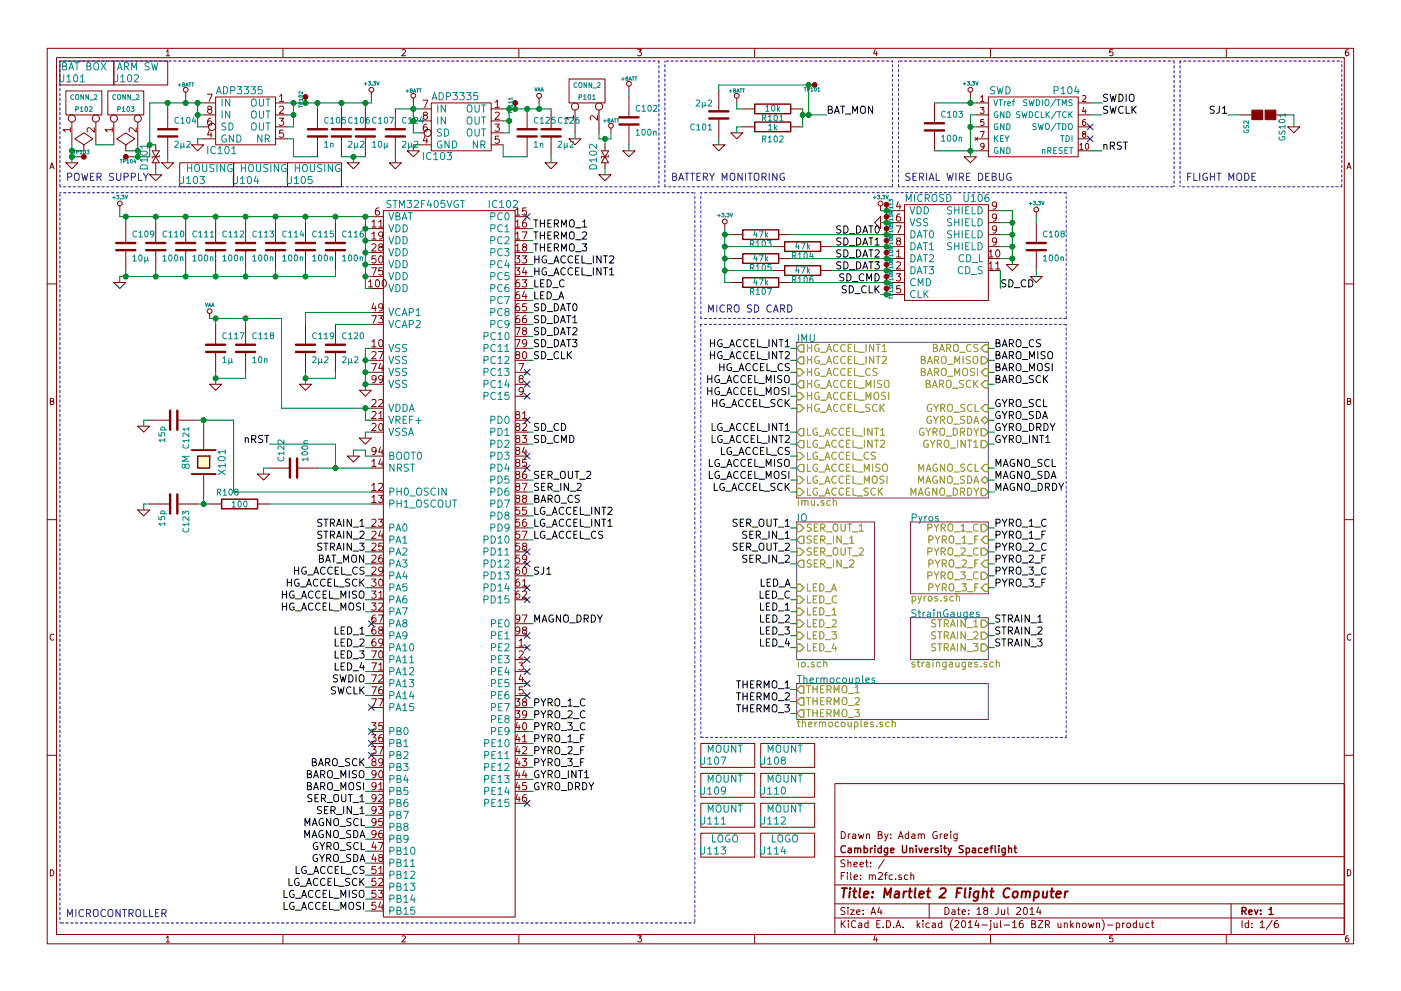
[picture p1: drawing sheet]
<svg xmlns="http://www.w3.org/2000/svg" width="297mm" height="210mm" viewBox="0 0 297 210" stroke-linecap="round" stroke-linejoin="round" font-family="sans-serif">
<g fill="none" stroke="#840000" stroke-width=".21">
<path d="M10 10.3h277v189.9h-277zM12 12.2h273v186.1h-273zM12.7 12.9h11.4v5.1h-11.4zM14 19.3h7.6v5.1h-7.6zM22.9 19.3h7.6v5.1h-7.6zM24.1 12.9h11.5v5.1h-11.5zM39.4 19.6v1M60 10.3v1.9M78.7 19.6v1M110 10.3v1.9M120.6 16.8h7.7v5h-7.7zM133.3 18.3v1"/>
<path d="M152.4 19.3v4.3M160 10.3v1.9M171.4 18h1.3M205.7 19.6v1M210 10.3v1.9M260 10.3v1.9M14 34.5h2.5l-1.3 1.3zM15.2 25.9v4.8M16.5 33.3h1.3M17.8 30.7l1.9-1.2-1.9-1.3-1.9 1.3 1.9 1.2v1.3M20.3 25.9v4.8M24.1 25.9v4.8"/>
<path d="M26.7 32h.1M26.7 30.7l1.9-1.2-1.9-1.3-1.9 1.3 1.9 1.2v1.3M26.7 33.3h1.2M29.2 25.9v4.8M31.7 37.1h2.6l-1.3 1.2zM32.3 32h1.5l-1.5 2.5h1.5zM33 30.7v1.3M33 34.5v1.3M33.8 33v.3h-1.5v.2M34.3 34.5h2.5l-1.2 1.3zM35.6 23.1v4.3M35.6 29v4.3"/>
<path d="M38.1 34.5h11.4v5.1h-11.4zM40.6 30.7h2.6l-1.3 1.3zM43.2 26.9h1M43.2 21.8h2.5M43.2 24.4h2.5M43.2 29.5h2.5M45.7 20.6h12.7v10.1h-12.7zM49.5 34.5h11.5v5.1h-11.5zM58.4 26.9h2.6M58.4 21.8h2.6M58.4 24.4h2.6M58.4 29.5h2.6"/>
<path d="M61 34.5h11.4v5.1h-11.4zM64.8 20.6v1.2M67.3 23.1v4.3M67.3 29v4.3M72.4 23.1v4.3M72.4 29v4.3M73.7 34.5h2.5l-1.3 1.3zM77.5 23.1v4.3M77.5 29v4.3M82.5 34.5h2.6l-1.3 1.3zM83.8 23.1v4.3M83.8 29v4.3"/>
<path d="M86.4 32h2.5l-1.3 1.3zM87.6 20.8v1M88.9 23.1h2.5M88.9 25.6h2.5M88.9 28.2h1M88.9 30.7h2.5M91.4 21.8h12.7v10.2h-12.7zM104.1 23.1h2.6M104.1 25.6h2.6M104.1 28.2h2.6M104.1 30.7h2.6M109.2 21.8v1.3"/>
<path d="M111.8 23.1v4.3M111.8 29v4.3M114.3 20.8v1M115.6 34.5h2.5l-1.3 1.3zM116.8 23.1v4.3M116.8 29v4.3M120.6 29.5h2.6l-1.3 1.2zM121.9 23.4v4.8M127 37.1h2.5l-1.2 1.2zM127 23.4v4.8M127.5 32h1.5l-1.5 2.5h1.5zM128.3 30.7v1.3"/>
<path d="M128.3 34.5v1.3M129 33v.3h-1.5v.2M129.5 27.2v1M132.1 32h2.5l-1.3 1.3zM133.3 20.6v4.3M133.3 26.4v4.3M151.1 30.7h2.6l-1.3 1.3zM152.4 25.1v4.4M154.9 28.2h2.6l-1.3 1.3zM156.2 20.8v1M157.5 26.9h2.5M157.5 23.1h2.5"/>
<path d="M167.6 26.9h2.6M167.6 23.1h2.6M198.1 21.8v4.4M198.1 27.7v4.3M204.5 33.3h2.5l-1.3 1.2zM206.7 29.2l.6 .6M207 26.9h2.5M207 21.8h2.5M207 24.4h2.5M207 29.5h2.5M207 32h2.5M207.3 29.2l-.6 .6"/>
<path d="M209.5 20.6h19.1v12.7h-19.1zM228.6 26.9h2.5M228.6 21.8h2.5M228.6 24.4h2.5M228.6 29.5h2.5M262.9 24.4h2.5M270.5 24.4h2.5M273 26.9h2.6l-1.3 1.3zM24.1 59.9h2.6l-1.3 1.3zM25.4 43.7v1M26.7 47.2v4.4M26.7 53.1v4.3"/>
<path d="M33 47.2v4.4M33 53.1v4.3M39.4 47.2v4.4M39.4 53.1v4.3M45.7 47.2v4.4M45.7 53.1v4.3M52.1 47.2v4.4M52.1 53.1v4.3M58.4 47.2v4.4M58.4 53.1v4.3M64.8 47.2v4.4M64.8 53.1v4.3"/>
<path d="M71.1 47.2v4.4M71.1 53.1v4.3M78.7 46h2.6M81.3 44.7h27.9v149.9h-27.9zM153.7 47.5v1M154.9 54.9h2.6M154.9 59.9h2.6M154.9 49.8h2.6M163.8 57.4h2.6M163.8 52.3h2.6M165.1 54.9h2.5M165.1 59.9h2.5"/>
<path d="M165.1 49.8h2.5M174 57.4h2.5M174 52.3h2.5M186.7 43.7v1M186.7 46v2.5l-1.3-1.3zM188 43.4v1.3M188 46v1.2M188 48.5v1.3M188 51v1.3M188 53.6v1.3M188 56.1v1.3M188 58.7v1.2"/>
<path d="M189.2 54.9h2.6M189.2 57.4h2.6M189.2 59.9h2.6M189.2 44.7h2.6M189.2 47.2h2.6M189.2 49.8h2.6M189.2 52.3h2.6M191.8 43.4h17.7v20.3h-17.7zM209.5 44.7h2.6M209.5 47.2h2.6M209.5 49.8h2.6M209.5 52.3h2.6"/>
<path d="M213.4 56.1h2.5l-1.3 1.3zM218.4 58.7h2.6l-1.3 1.2zM219.7 45v1M219.7 47.2v4.4M219.7 53.1v4.3M10 60.2h2M44.4 66.5v1.1M45.7 68.8v4.3M45.7 74.7v4.3M52.1 68.8v4.3M52.1 74.7v4.3M64.8 68.8v4.3"/>
<path d="M64.8 74.7v4.3M71.1 68.8v4.3M71.1 74.7v4.3M109.2 79h2.6M188 61.2v1.3M189.2 62.5h2.6M285 60.2h2M29.2 90.4h2.5l-1.2 1.3zM31.7 89.1h4.4M37.6 89.1h4.3M43.2 90.4v5.1M44.4 81.5h2.6l-1.3 1.3z"/>
<path d="M57.1 99.3h4.4M63 99.3h4.3M63.5 81.5h2.5l-1.2 1.3zM73.7 96.8h2.5l-1.3 1.2zM76.2 82.8h2.5l-1.2 1.3zM76.2 93h2.5l-1.2 1.2zM109.2 81.5h2.6M109.2 84.1h2.6M10 110.3h2M29.2 108.2h2.5l-1.2 1.3zM31.7 106.9h4.4M37.6 106.9h4.3"/>
<path d="M43.2 100.6v5.1M44.4 106.9h2.6M54.6 100.6h2.5l-1.2 1.2zM54.6 106.9h2.5M285 110.3h2M109.2 137.4h2.6M109.2 139.9h2.6M109.2 142.5h2.6M109.2 145h2.6M148.6 157.7h11.4v5.1h-11.4zM161.3 157.7h11.4v5.1h-11.4zM10 160.2h2"/>
<path d="M148.6 164.1h11.4v5.1h-11.4zM148.6 170.4h11.4v5.1h-11.4zM148.6 176.8h11.4v5.1h-11.4zM161.3 164.1h11.4v5.1h-11.4zM161.3 170.4h11.4v5.1h-11.4zM161.3 176.8h11.4v5.1h-11.4zM177 166.3h108v32h-108zM200.2 177.4l.7-.1v-.3l-.5-.1-.2 .2 .1 .7h.6M201.6 176.4v.2M201.6 176.9v1M202.9 176.9v1.4l-.3 .1h-.3M202.9 177l-.4-.1-.3 .3 .1 .6 .2 .1 .4-.1"/>
<path d="M285 160.2h2M60 198.3v1.9M110 198.3v1.9M160 198.3v1.9M177 194.8h108M177 191.8h108M177 187.8h108M177 181.8h108M186.4 192.5l-.3 1h.9M186.8 193v1M187.5 182.3l-1.3 2M192.5 185.7l-.5-.1-.3 .3 .1 .6 .2 .1 .5-.1"/>
<path d="M193.1 185.7l.2-.1 .4 .1 .1 .9M193.1 185.1v1.5M197 191.8v3M210 198.3v1.9M217.1 192.7l.2-.2a.8 .8 0 0 1 .5 .8 .8 .8 0 0 1-.5 .7l-.3-.5zM218.4 193l.4-.5v1.5M218.4 194h.9M220.2 192.5l-.4 1h1M220.5 193v1M230.8 195.8l.3 1 .2-.7 .3 .7 .3-1M232.5 196l.2-.2 .4 .1v.9M232.5 195.8v1"/>
<path d="M233.7 195.1a1.71 1.71 0 0 1 0 2.3M234.8 196.3h1.2M236.7 195.9l.4-.1 .3 .3-.1 .6h-.6M236.7 195.8v1.5M238 195.8v1M238.5 195.8l-.5 .3M239 196l.2-.2 .4 .2 .1 .5-.2 .2-.3 .1-.2-.1zM240.9 195.9l-.4-.1-.3 .3 .1 .6 .2 .1 .4-.1M240.9 195.3v1.5M241.7 195.8v.9l.4 .1 .2-.1M242.3 195.8v1M243.6 195.9l-.4-.1-.3 .3 .1 .6 .2 .1 .4-.1"/>
<path d="M244.1 195.8h.6M244.3 195.3v1.3l.4 .2M260 198.3v1.9M261 191.8v6.5M269.7 195.2l-1.2 2M270.9 195.3l-.4 .1a1.11 1.11 0 0 0-.2 1.3l.5 .1 .2-.1v-.5l-.2-.3-.5 .1-.1 .2"/>
<circle cx="39.4" cy="19" r=".51"/>
<circle cx="78.7" cy="19" r=".51"/>
<circle cx="133.4" cy="17.8" r=".51"/>
<circle cx="172.7" cy="18" r=".25"/>
<circle cx="172.7" cy="18" r=".13"/>
<circle cx="172.7" cy="18" r=".38"/>
<circle cx="172.7" cy="18" r=".51"/>
<circle cx="205.7" cy="19" r=".51"/>
<circle cx="15.2" cy="25.1" r=".76"/>
<circle cx="17.8" cy="33.3" r=".25"/>
<circle cx="17.8" cy="33.3" r=".13"/>
<circle cx="17.8" cy="33.3" r=".38"/>
<circle cx="17.8" cy="33.3" r=".51"/>
<circle cx="20.3" cy="25.1" r=".76"/>
<circle cx="24.1" cy="25.1" r=".76"/>
<circle cx="26.7" cy="33.3" r=".25"/>
<circle cx="26.7" cy="33.3" r=".13"/>
<circle cx="26.7" cy="33.3" r=".38"/>
<circle cx="26.7" cy="33.3" r=".51"/>
<circle cx="29.2" cy="25.1" r=".76"/>
<circle cx="45" cy="26.9" r=".76"/>
<circle cx="64.8" cy="20.6" r=".25"/>
<circle cx="64.8" cy="20.6" r=".13"/>
<circle cx="64.8" cy="20.6" r=".38"/>
<circle cx="64.8" cy="20.6" r=".51"/>
<circle cx="87.6" cy="20.3" r=".51"/>
<circle cx="90.7" cy="28.2" r=".76"/>
<circle cx="109.2" cy="21.8" r=".25"/>
<circle cx="109.2" cy="21.8" r=".13"/>
<circle cx="109.2" cy="21.8" r=".38"/>
<circle cx="109.2" cy="21.8" r=".51"/>
<circle cx="114.3" cy="20.3" r=".51"/>
<circle cx="121.9" cy="22.6" r=".76"/>
<circle cx="127" cy="22.6" r=".76"/>
<circle cx="129.5" cy="26.7" r=".51"/>
<circle cx="156.2" cy="20.3" r=".51"/>
<circle cx="25.4" cy="43.2" r=".51"/>
<circle cx="153.7" cy="47" r=".51"/>
<circle cx="186.7" cy="43.2" r=".51"/>
<circle cx="188" cy="58.7" r=".25"/>
<circle cx="188" cy="48.5" r=".25"/>
<circle cx="188" cy="51" r=".25"/>
<circle cx="188" cy="53.6" r=".25"/>
<circle cx="188" cy="46" r=".25"/>
<circle cx="188" cy="56.1" r=".25"/>
<circle cx="188" cy="43.4" r=".25"/>
<circle cx="188" cy="51" r=".13"/>
<circle cx="188" cy="48.5" r=".13"/>
<circle cx="188" cy="58.7" r=".13"/>
<circle cx="188" cy="43.4" r=".13"/>
<circle cx="188" cy="53.6" r=".13"/>
<circle cx="188" cy="56.1" r=".13"/>
<circle cx="188" cy="46" r=".13"/>
<circle cx="188" cy="43.4" r=".38"/>
<circle cx="188" cy="58.7" r=".38"/>
<circle cx="188" cy="51" r=".38"/>
<circle cx="188" cy="53.6" r=".38"/>
<circle cx="188" cy="46" r=".38"/>
<circle cx="188" cy="48.5" r=".38"/>
<circle cx="188" cy="56.1" r=".38"/>
<circle cx="188" cy="51" r=".51"/>
<circle cx="188" cy="58.7" r=".51"/>
<circle cx="188" cy="53.6" r=".51"/>
<circle cx="188" cy="56.1" r=".51"/>
<circle cx="188" cy="43.4" r=".51"/>
<circle cx="188" cy="48.5" r=".51"/>
<circle cx="188" cy="46" r=".51"/>
<circle cx="219.7" cy="44.4" r=".51"/>
<circle cx="44.5" cy="66" r=".51"/>
<circle cx="188" cy="61.2" r=".25"/>
<circle cx="188" cy="61.2" r=".13"/>
<circle cx="188" cy="61.2" r=".38"/>
<circle cx="188" cy="61.2" r=".51"/>
</g>
<g fill="none" stroke="#840000" stroke-width=".3">
<path d="M160 25.9h7.6v2h-7.6zM160 22.1h7.6v2h-7.6zM157.5 48.8h7.6v2h-7.6zM157.5 53.8h7.6v2.1h-7.6zM157.5 58.9h7.6v2.1h-7.6zM166.4 51.3h7.6v2h-7.6zM166.4 56.4h7.6v2h-7.6zM41.9 96.8h2.5v2.5h-2.5zM47 105.9h7.6v2h-7.6zM213.1 179.9v1.4l-.2 .1h-.4M213.8 179.4v1.5M215 179.9h.5"/>
<path d="M215.2 179.4v1.3l.3 .2M213.1 180l-.4-.1-.3 .3 .1 .6 .2 .1 .4-.1M213.8 180.1l.2-.2 .4 .1 .1 .9M269.1 194h.8"/>
</g>
<path d="M40.6 95.5h5.1M40.6 100.6h5.1M221.2 189.1l-.1 1.2 .5 .1 .3-.1M222 189.1l-.1 1.3M222.7 189.1h.8M223.1 188.4l-.2 1.8v.1l.4 .1M224 189.8l.9-.2v-.4h-.8l-.2 1 .3 .2 .5-.1M225.9 189.1l-.2 1.3M226.4 189.1l-.4 .1-.2 .3" fill="none" stroke="#840000" stroke-width=".41"/>
<g fill="none" stroke="#840000" stroke-width=".51">
<path d="M33.5 29h4.1M33.5 27.4h4.1M65.3 29h4M65.3 27.4h4M70.4 29h4M70.4 27.4h4M75.4 29h4.1M75.4 27.4h4.1M81.8 29h4.1M81.8 27.4h4.1M109.7 29h4.1M109.7 27.4h4.1"/>
<path d="M114.8 29h4.1M114.8 27.4h4.1M131.3 26.4h4.1M131.3 24.9h4.1M150.4 23.6h4M150.4 25.1h4M196.1 27.7h4.1M196.1 26.2h4.1M24.6 53.1h4.1M24.6 51.6h4.1M31 53.1h4.1M31 51.6h4.1"/>
<path d="M37.3 53.1h4.1M37.3 51.6h4.1M43.7 53.1h4.1M43.7 51.6h4.1M50 53.1h4.1M50 51.6h4.1M56.4 53.1h4.1M56.4 51.6h4.1M62.7 53.1h4.1M62.7 51.6h4.1M69.1 53.1h4.1M69.1 51.6h4.1"/>
<path d="M217.7 53.1h4M217.7 51.6h4M43.7 74.7h4.1M43.7 73.1h4.1M50 74.7h4.1M50 73.1h4.1M62.7 74.7h4.1M62.7 73.1h4.1M69.1 74.7h4.1M69.1 73.1h4.1M36.1 87.1v4.1M37.6 87.1v4.1"/>
<path d="M61.5 97.3v4M63 97.3v4M36.1 104.9v4.1M37.6 104.9v4.1"/>
</g>
<path d="M41.9 96.8h2.5v2.5h-2.5z" fill="#ffffc2" stroke="#ffffc2" stroke-width=".25"/>
<path d="M168.9 72.6h40.6v33.1h-40.6zM168.9 110.7h16.5v29.2h-16.5zM193 110.7h16.5v15.3h-16.5zM193 131.1h16.5v8.8h-16.5zM168.9 145h40.6v7.6h-40.6z" fill="none" stroke="#840084" stroke-width=".21"/>
<path d="M207.6 129.9h-.4l-.2 .2 .1 .2 .5 .1v.4h-.6M183.6 144.3l.7-.1-.1-.3-.4-.1-.2 .3v.7h.6M185.4 143.9l-.3-.1-.2 .3v.2l.5 .1v.4h-.5M87.1 183.8h.9" fill="none" stroke="#008484" stroke-width=".21"/>
<path d="M176.7 106.3h.1a.36 .36 0 0 1 .5 .1v.8M202.8 126.7v-.1a.36 .36 0 0 1 .6 .1v.8M202.8 126v1.5M211.2 140v1.5M174.7 140.6a.36 .36 0 0 1 .6 .1v.8M188.5 153.3l-.4-.1-.3 .3 .1 .6h.6M189.2 153.3a.36 .36 0 0 1 .6 .1v.8M189.2 152.7v1.5M210.6 140.6l-.4-.1-.3 .3 .1 .6h.6M211.2 140.6h.1a.36 .36 0 0 1 .6 .1v.8" fill="none" stroke="#848400" stroke-width=".21"/>
<g fill="none" stroke="#848400" stroke-width=".25">
<path d="M168.9 78.2h.8l.7 .8-.7 .8h-.8zM169.7 73.1h.7v1.6h-.7l-.8-.8zM169.7 75.7h.7v1.5h-.7l-.8-.8zM208 75.7h.8l.7 .7-.7 .8h-.8zM208.8 78.2h.7v1.6h-.7l-.8-.8zM208.8 73.1h.7v1.6h-.7l-.8-.8zM168.9 83.3h.8l.7 .8-.7 .7h-.8zM168.9 85.8h.8l.7 .8-.7 .8h-.8zM168.9 96h.8l.7 .8-.7 .7h-.8zM169.7 80.8h.7v1.5h-.7l-.8-.8zM169.7 90.9h.7v1.6h-.7l-.8-.8zM169.7 93.5h.7v1.5h-.7l-.8-.8z"/>
<path d="M169.7 98.5h.7v1.6h-.7l-.8-.8zM208 86.6l.8-.8h.7v1.6h-.7zM208 89.1l.8-.7 .7 .7-.7 .8zM208 90.9h.8l.7 .8-.7 .8h-.8zM208 93.5h.8l.7 .7-.7 .8h-.8zM208.8 80.8h.7v1.5h-.7l-.8-.8zM208.8 98.5h.7v1.6h-.7l-.8-.8zM168.9 101.1h.8l.7 .7-.7 .8h-.8zM168.9 103.6h.8l.7 .8-.7 .8h-.8zM168.9 111.2h.8l.7 .8-.7 .8h-.8zM168.9 116.3h.8l.7 .8-.7 .8h-.8zM169.7 113.8h.7v1.5h-.7l-.8-.8z"/>
<path d="M169.7 118.9h.7v1.5h-.7l-.8-.8zM208 101.8l.8-.7 .7 .7-.7 .8zM208 103.6h.8l.7 .8-.7 .8h-.8zM208 111.2h.8l.7 .8-.7 .8h-.8zM208 116.3h.8l.7 .8-.7 .8h-.8zM208.8 113.8h.7v1.5h-.7l-.8-.8zM208.8 118.9h.7v1.5h-.7l-.8-.8zM168.9 123.9h.8l.7 .8-.7 .8h-.8zM168.9 126.5h.8l.7 .7-.7 .8h-.8zM168.9 129h.8l.7 .8-.7 .8h-.8zM168.9 131.6h.8l.7 .7-.7 .8h-.8zM168.9 134.1h.8l.7 .8-.7 .7h-.8z"/>
<path d="M168.9 136.6h.8l.7 .8-.7 .8h-.8zM208 131.6h.8l.7 .7-.7 .8h-.8zM208 134.1h.8l.7 .8-.7 .7h-.8zM208 136.6h.8l.7 .8-.7 .8h-.8zM208 121.4h.8l.7 .8-.7 .7h-.8zM208.8 123.9h.7v1.6h-.7l-.8-.8zM168.9 146.3l.8-.8h.7v1.6h-.7zM169.7 148.1h.7v1.5h-.7l-.8-.8zM169.7 150.6h.7v1.5h-.7l-.8-.7z"/>
</g>
<path d="M214.3 36.8a.71 .71 0 0 0-.9 .7 .71 .71 0 0 0 .9 .7l.1-.6h-.3M167 64.7a.77 .77 0 0 1 .9 .8 .77 .77 0 0 1-.9 .7z" fill="none" stroke="#0000c2" stroke-width=".21"/>
<g fill="none" stroke="#000084" stroke-width=".21">
<path d="M230.5 28.8l1.2 1.3M230.5 26.3l1.2 1.2M231.7 28.8l-1.2 1.3M231.7 26.3l-1.2 1.2M111.2 45.4l1.2 1.2M112.4 45.4l-1.2 1.2M111.2 78.4l1.2 1.2M112.4 78.4l-1.2 1.2M111.2 88.5l1.2 1.3M111.2 96.2l1.2 1.2M111.2 98.7l1.2 1.2M111.2 80.9l1.2 1.2"/>
<path d="M111.2 83.5l1.2 1.2M112.4 88.5l-1.2 1.3M112.4 96.2l-1.2 1.2M112.4 98.7l-1.2 1.2M112.4 80.9l-1.2 1.2M112.4 83.5l-1.2 1.2M111.2 116.5l1.2 1.2M111.2 119l1.2 1.2M112.4 116.5l-1.2 1.2M112.4 119l-1.2 1.2M78.1 131.7l1.2 1.2M79.3 131.7l-1.2 1.2"/>
<path d="M111.2 136.8l1.2 1.2M111.2 139.3l1.2 1.3M111.2 134.3l1.2 1.2M111.2 126.6l1.2 1.3M111.2 124.1l1.2 1.2M112.4 126.6l-1.2 1.3M112.4 136.8l-1.2 1.2M112.4 139.3l-1.2 1.3M112.4 134.3l-1.2 1.2M112.4 124.1l-1.2 1.2M78.1 154.6l1.2 1.2M78.1 157.1l1.2 1.2"/>
<path d="M78.1 159.7l1.2 1.2M78.1 149.5l1.2 1.2M79.3 149.5l-1.2 1.2M79.3 154.6l-1.2 1.2M79.3 157.1l-1.2 1.2M79.3 159.7l-1.2 1.2M111.2 141.9l1.2 1.2M111.2 144.4l1.2 1.2M111.2 147l1.2 1.2M112.4 141.9l-1.2 1.2M112.4 144.4l-1.2 1.2M112.4 147l-1.2 1.2"/>
<path d="M111.2 169.8l1.2 1.2M112.4 169.8l-1.2 1.2"/>
</g>
<g fill="#840000" stroke="#840000" stroke-width=".21">
<path d="M265.4 23.4h2.3v2h-2.3z"/>
<path d="M268.2 23.4h2.3v2h-2.3z"/>
</g>
<g fill="none" stroke="#008400" stroke-width=".21">
<path d="M133.3 19.3v1.3M152.4 19.3v-1.3h19v6.4M15.2 30.7v3.8M15.2 33.3h1.3M15.2 32h2.6M20.3 30.7h3.8M26.7 32h2.5M31.7 30.7h1.3M33 35.8v1.3M35.6 21.8v1.3M35.6 33.3v1.2M39.4 20.6v1.2"/>
<path d="M41.9 24.4h1.3M41.9 21.8v5.1h1.3M43.2 21.8h-11.5v11.5h-3.8M43.2 29.5h-1.3v1.2M61 24.4h1.2M61 29.5h1.2v3.8h5.1M62.2 21.8v5.1h-1.2M67.3 21.8v1.3M72.4 33.3h5.1M72.4 21.8v1.3M74.9 33.3v1.2M77.5 21.8v1.3"/>
<path d="M78.7 20.6v1.2h-17.7M83.8 23.1h5.1M83.8 33.3v1.2M87.6 21.8v6.4h1.3M106.7 23.1h10.1M106.7 30.7v2.6h5.1M106.7 25.6h1.2M107.9 23.1v5.1h-1.2M114.3 21.8v1.3M116.8 33.3v1.2M121.9 28.2v1.3M127 28.2v1.3h2.5v-1.3"/>
<path d="M128.3 29.5v1.2M128.3 35.8v1.3M133.3 30.7v1.3M152.4 29.5v1.2M156.2 21.8v1.3h1.3M157.5 26.9h-1.3v1.3M170.2 24.4h5.1M170.2 23.1v3.8M198.1 32h8.9M198.1 21.8h8.9M205.7 26.9h1.3M205.7 20.6v1.2"/>
<path d="M207 24.4h-1.3v8.9M231.1 24.4h2.6M231.1 32h2.6M231.1 21.8h2.6M260.3 24.4h2.6M273 24.4h1.3v2.5M25.4 44.7v1.3h53.3M26.7 46v1.2M26.7 57.4v1.3M33 46v1.2M33 57.4v1.3M39.4 46v1.2"/>
<path d="M39.4 57.4v1.3M45.7 46v1.2M45.7 57.4v1.3M52.1 46v1.2M52.1 57.4v1.3M58.4 46v1.2M58.4 57.4v1.3M64.8 46v1.2M64.8 57.4v1.3M71.1 57.4v1.3h-45.7v1.2M71.1 46v1.2M77.5 56.1h1.2"/>
<path d="M77.5 46v15.2h1.2M77.5 53.6h1.2M77.5 51h1.2M77.5 48.5h1.2M77.5 58.7h1.2M153.7 48.5v11.4h1.2M153.7 57.4h10.1M153.7 54.9h1.2M153.7 52.3h10.1M153.7 49.8h1.2M167.6 59.9h21.6M167.6 54.9h21.6"/>
<path d="M167.6 49.8h21.6M176.5 57.4h12.7M176.5 52.3h12.7M186.7 44.7h2.5M186.7 47.2h2.5M212.1 54.9h2.5M212.1 52.3h2.5M212.1 49.8h2.5M212.1 44.7h2.5v11.4M212.1 47.2h2.5M212.1 57.4v3.8M219.7 46v1.2"/>
<path d="M219.7 57.4v1.3M44.4 67.6h15.3v19h19M45.7 67.6v1.2M45.7 79v2.5M52.1 67.6v1.2M52.1 79v1.3h-6.4M64.8 79v2.5M71.1 68.8h7.6M71.1 79v1.3h-6.3M77.5 79h1.2M77.5 76.4h1.2M78.7 73.9h-1.2v8.9"/>
<path d="M78.7 66.3h-13.9v2.5M167.6 79h1.3M167.6 73.9h1.3M167.6 76.4h1.3M186.7 62.5h2.5M209.5 79h1.3M209.5 73.9h1.3M209.5 76.4h1.3M31.7 89.1h-1.2v1.3M41.9 89.1h7.6v15.3h29.2M43.2 89.1v1.3M57.1 99.3h-1.2v1.3"/>
<path d="M57.1 94.2h14v5.1M67.3 99.3h11.4M74.9 96.8v-1.3h2.6v1.3h1.2M77.5 86.6v2.5h1.2M77.5 81.5h1.2M78.7 91.7h-1.2v1.3M167.6 99.3h1.3M167.6 81.5h1.3M167.6 91.7h1.3M167.6 96.8h1.3M167.6 94.2h1.3M167.6 84.1h1.3"/>
<path d="M167.6 86.6h1.3M209.5 99.3h1.3M209.5 89.1h1.3M209.5 81.5h1.3M209.5 91.7h1.3M209.5 94.2h1.3M209.5 86.6h1.3M31.7 106.9h-1.2v1.3M41.9 106.9h2.5M43.2 105.7v1.2M57.1 106.9h21.6M77.5 112h1.2"/>
<path d="M77.5 114.5h1.2M77.5 117.1h1.2M77.5 119.6h1.2M167.6 101.8h1.3M167.6 104.4h1.3M167.6 112h1.3M167.6 114.5h1.3M167.6 117.1h1.3M167.6 119.6h1.3M209.5 101.8h1.3M209.5 104.4h1.3M209.5 112h1.3"/>
<path d="M209.5 114.5h1.3M209.5 117.1h1.3M209.5 119.6h1.3M77.5 124.7h1.2M77.5 127.2h1.2M77.5 129.8h1.2M77.5 134.9h1.2M77.5 122.2h1.2M77.5 137.4h1.2M77.5 139.9h1.2M167.6 124.7h1.3M167.6 127.2h1.3"/>
<path d="M167.6 129.8h1.3M167.6 132.3h1.3M167.6 134.9h1.3M167.6 137.4h1.3M209.5 124.7h1.3M209.5 132.3h1.3M209.5 134.9h1.3M209.5 122.2h1.3M209.5 137.4h1.3M77.5 147.6h1.2M167.6 146.3h1.3M167.6 148.8h1.3"/>
<path d="M167.6 151.4h1.3M77.5 162.8h1.2M77.5 165.3h1.2M77.5 167.9h1.2M77.5 170.4h1.2M77.5 173h1.2M77.5 175.5h1.2M77.5 178h1.2M77.5 180.6h1.2M77.5 183.1h1.2M77.5 188.2h1.2M77.5 190.7h1.2"/>
<path d="M77.5 193.3h1.2M77.5 185.7h1.2"/>
</g>
<g fill="#008400" stroke="#008400" stroke-width=".25">
<circle cx="171.5" cy="24.4" r=".51"/>
<circle cx="170.2" cy="24.4" r=".51"/>
<circle cx="15.2" cy="33.3" r=".51"/>
<circle cx="15.2" cy="32" r=".51"/>
<circle cx="29.2" cy="32" r=".51"/>
<circle cx="29.2" cy="33.3" r=".51"/>
<circle cx="77.5" cy="46" r=".51"/>
<circle cx="77.5" cy="53.6" r=".51"/>
<circle cx="77.5" cy="51" r=".51"/>
<circle cx="77.5" cy="48.5" r=".51"/>
<circle cx="52.1" cy="46" r=".51"/>
<circle cx="45.7" cy="46" r=".51"/>
<circle cx="39.4" cy="46" r=".51"/>
<circle cx="33" cy="46" r=".51"/>
<circle cx="26.7" cy="46" r=".51"/>
<circle cx="45.7" cy="58.7" r=".51"/>
<circle cx="39.4" cy="58.7" r=".51"/>
<circle cx="33" cy="58.7" r=".51"/>
<circle cx="26.7" cy="58.7" r=".51"/>
<circle cx="77.5" cy="81.5" r=".51"/>
<circle cx="64.8" cy="80.3" r=".51"/>
<circle cx="45.7" cy="80.3" r=".51"/>
<circle cx="52.1" cy="67.6" r=".51"/>
<circle cx="71.1" cy="99.3" r=".51"/>
<circle cx="205.7" cy="21.8" r=".51"/>
<circle cx="205.7" cy="26.9" r=".51"/>
<circle cx="205.7" cy="32" r=".51"/>
<circle cx="43.2" cy="89.1" r=".51"/>
<circle cx="43.2" cy="106.9" r=".51"/>
<circle cx="171.5" cy="18" r=".51"/>
<circle cx="188" cy="62.5" r=".51"/>
<circle cx="188" cy="59.9" r=".51"/>
<circle cx="188" cy="57.4" r=".51"/>
<circle cx="188" cy="54.9" r=".51"/>
<circle cx="188" cy="52.3" r=".51"/>
<circle cx="188" cy="49.8" r=".51"/>
<circle cx="77.5" cy="79" r=".51"/>
<circle cx="77.5" cy="76.4" r=".51"/>
<circle cx="77.5" cy="56.1" r=".51"/>
<circle cx="77.5" cy="58.7" r=".51"/>
<circle cx="58.4" cy="46" r=".51"/>
<circle cx="64.8" cy="46" r=".51"/>
<circle cx="71.1" cy="46" r=".51"/>
<circle cx="52.1" cy="58.7" r=".51"/>
<circle cx="58.4" cy="58.7" r=".51"/>
<circle cx="64.8" cy="58.7" r=".51"/>
<circle cx="39.4" cy="21.8" r=".51"/>
<circle cx="35.6" cy="21.8" r=".51"/>
<circle cx="41.9" cy="21.8" r=".51"/>
<circle cx="41.9" cy="24.4" r=".51"/>
<circle cx="62.2" cy="21.8" r=".51"/>
<circle cx="62.2" cy="24.4" r=".51"/>
<circle cx="64.8" cy="21.8" r=".51"/>
<circle cx="67.3" cy="21.8" r=".51"/>
<circle cx="45.7" cy="67.6" r=".51"/>
<circle cx="153.7" cy="49.8" r=".51"/>
<circle cx="153.7" cy="52.3" r=".51"/>
<circle cx="153.7" cy="54.9" r=".51"/>
<circle cx="153.7" cy="57.4" r=".51"/>
<circle cx="128.3" cy="29.5" r=".51"/>
<circle cx="31.8" cy="30.7" r=".51"/>
<circle cx="74.9" cy="33.3" r=".51"/>
<circle cx="72.4" cy="21.8" r=".51"/>
<circle cx="77.5" cy="21.8" r=".51"/>
<circle cx="214.6" cy="47.2" r=".51"/>
<circle cx="214.6" cy="49.8" r=".51"/>
<circle cx="214.6" cy="52.3" r=".51"/>
<circle cx="214.6" cy="54.9" r=".51"/>
<circle cx="87.6" cy="23.1" r=".51"/>
<circle cx="108" cy="23.1" r=".51"/>
<circle cx="108" cy="25.6" r=".51"/>
<circle cx="109.2" cy="23.1" r=".51"/>
<circle cx="111.8" cy="23.1" r=".51"/>
<circle cx="114.3" cy="23.1" r=".51"/>
<circle cx="77.5" cy="86.6" r=".51"/>
<circle cx="188" cy="47.2" r=".51"/>
<circle cx="188" cy="44.7" r=".51"/>
</g>
<g fill="none" stroke="#0000c2" stroke-width=".21" stroke-dasharray=".5" stroke-dashoffset=".3">
<path d="M12.7 12.9h127M12.7 12.9v26.7M141 12.9v26.7M189.2 12.9v26.7M189.2 12.9h-48.2M190.5 12.9v26.7M248.9 12.9h-58.4M250.2 12.9h34.3M284.5 12.9v26.7M12.7 39.6h127M139.7 39.6v-26.7M141 39.6h48.2"/>
<path d="M190.5 39.6h58.4M248.9 39.6v-26.7M250.2 39.6v-26.7M284.5 39.6h-34.3M12.7 40.9h134.6M147.3 40.9v154.9M148.6 40.9v26.7M148.6 40.9h77.5M226.1 40.9v26.7M148.6 67.6h77.5M148.6 68.8h77.5M226.1 68.8v87.7"/>
<path d="M148.6 156.5v-87.7M226.1 156.5h-77.5M12.7 195.8v-154.9M147.3 195.8h-134.6"/>
</g>
<text font-size="2.8" fill="#840000" x="178" y="190.5">Title: Martlet 2 Flight Computer</text>
<g font-size="2.1" fill="#008484">
<text x="12.7" y="17.4">U101</text>
<text x="13" y="14.9">BAT BOX</text>
<text x="24.1" y="17.4">U102</text>
<text x="24.8" y="14.9">ARM SW</text>
<text x="46.2" y="20">ADP3335</text>
<text x="46.7" y="22.6">IN</text>
<text x="52.9" y="22.6">OUT</text>
<text x="91.9" y="21.3">ADP3335</text>
<text x="92.5" y="23.9">IN</text>
<text x="98.7" y="23.9">OUT</text>
<text x="209.6" y="20">SWD</text>
<text x="223.6" y="20">P104</text>
<text x="46.7" y="27.7">SD</text>
<text x="46.7" y="25.1">IN</text>
<text x="52.9" y="25.1">OUT</text>
<text x="52.9" y="27.7">OUT</text>
<text x="89.6" y="25.4">8</text>
<text x="92.5" y="29">SD</text>
<text x="92.5" y="26.4">IN</text>
<text x="98.7" y="26.4">OUT</text>
<text x="98.7" y="29">OUT</text>
<text x="44.2" y="32.7">IC101</text>
<text x="46.7" y="30.2">GND</text>
<text x="54.3" y="30.2">NR</text>
<text x="89.9" y="34">IC103</text>
<text x="92.5" y="31.5">GND</text>
<text x="100.1" y="31.5">NR</text>
<text x="126.6" y="35.8" transform="rotate(-90 126.6 35.8)">D102</text>
<text x="38.1" y="39">U103</text>
<text x="39.5" y="36.5">HOUSING</text>
<text x="49.5" y="39">U104</text>
<text x="50.9" y="36.5">HOUSING</text>
<text x="61" y="39">U105</text>
<text x="62.4" y="36.5">HOUSING</text>
<text x="82.1" y="44.1">STM32F405VGT</text>
<text x="82.3" y="46.7">VBAT</text>
<text x="103.9" y="44.1">IC102</text>
<text x="104.1" y="46.7">PC0</text>
<text x="189.9" y="44.4">4</text>
<text x="189.9" y="47">6</text>
<text x="191.8" y="42.8">MICROSD</text>
<text x="192.8" y="45.5">VDD</text>
<text x="200.8" y="45.5">SHIELD</text>
<text x="204.5" y="42.8">U106</text>
<text x="82.3" y="49.3">VDD</text>
<text x="82.3" y="51.8">VDD</text>
<text x="104.1" y="49.3">PC1</text>
<text x="104.1" y="51.8">PC2</text>
<text x="189.9" y="49.5">7</text>
<text x="189.9" y="52.1">8</text>
<text x="192.8" y="48">VSS</text>
<text x="192.8" y="50.5">DAT0</text>
<text x="192.8" y="53.1">DAT1</text>
<text x="200.8" y="48">SHIELD</text>
<text x="200.8" y="53.1">SHIELD</text>
<text x="200.8" y="50.5">SHIELD</text>
<text x="82.3" y="56.9">VDD</text>
<text x="82.3" y="59.4">VDD</text>
<text x="82.3" y="54.4">VDD</text>
<text x="104.1" y="56.9">PC4</text>
<text x="104.1" y="59.4">PC5</text>
<text x="104.1" y="54.4">PC3</text>
<text x="189.9" y="57.1">2</text>
<text x="189.9" y="59.7">3</text>
<text x="192.8" y="55.6">DAT2</text>
<text x="192.8" y="58.2">DAT3</text>
<text x="202.9" y="58.2">CD_S</text>
<text x="203" y="55.6">CD_L</text>
<text x="82.3" y="62">VDD</text>
<text x="104.1" y="62">PC6</text>
<text x="104.1" y="64.5">PC7</text>
<text x="189.9" y="62.2">5</text>
<text x="192.8" y="60.7">CMD</text>
<text x="192.8" y="63.2">CLK</text>
<text x="82.3" y="69.6">VCAP2</text>
<text x="82.3" y="67.1">VCAP1</text>
<text x="104.1" y="67.1">PC8</text>
<text x="104.1" y="69.6">PC9</text>
<text x="82.3" y="74.7">VSS</text>
<text x="82.3" y="77.2">VSS</text>
<text x="102.9" y="77.2">PC12</text>
<text x="102.9" y="72.1">PC10</text>
<text x="102.9" y="74.7">PC11</text>
<text x="168.9" y="72.5">IMU</text>
<text x="82.3" y="79.8">VSS</text>
<text x="82.3" y="82.3">VSS</text>
<text x="102.9" y="79.8">PC13</text>
<text x="102.9" y="82.3">PC14</text>
<text x="82.3" y="89.9">VREF+</text>
<text x="82.3" y="87.4">VDDA</text>
<text x="102.9" y="84.8">PC15</text>
<text x="104.1" y="89.9">PD0</text>
<text x="82.3" y="92.5">VSSA</text>
<text x="104.1" y="92.5">PD1</text>
<text x="104.1" y="95">PD2</text>
<text x="40.2" y="99.5" transform="rotate(-90 40.2 99.5)">8M</text>
<text x="47.8" y="100.5" transform="rotate(-90 47.8 100.5)">X101</text>
<text x="82.3" y="100.1">NRST</text>
<text x="82.3" y="97.5">BOOT0</text>
<text x="104.1" y="97.5">PD3</text>
<text x="104.1" y="100.1">PD4</text>
<text x="82.3" y="105.2">PH0_OSCIN</text>
<text x="82.3" y="107.7">PH1_OSCOUT</text>
<text x="104.1" y="102.6">PD5</text>
<text x="104.1" y="105.2">PD6</text>
<text x="104.1" y="107.7">PD7</text>
<text x="82.3" y="112.8">PA0</text>
<text x="104.1" y="110.2">PD8</text>
<text x="104.1" y="112.8">PD9</text>
<text x="168.9" y="110.6">IO</text>
<text x="193" y="110.6">Pyros</text>
<text x="82.3" y="115.3">PA1</text>
<text x="82.3" y="117.9">PA2</text>
<text x="102.9" y="115.3">PD10</text>
<text x="102.9" y="117.9">PD11</text>
<text x="82.3" y="125.5">PA5</text>
<text x="82.3" y="120.4">PA3</text>
<text x="82.3" y="122.9">PA4</text>
<text x="102.9" y="122.9">PD13</text>
<text x="102.9" y="125.5">PD14</text>
<text x="102.9" y="120.4">PD12</text>
<text x="82.3" y="128">PA6</text>
<text x="82.3" y="130.6">PA7</text>
<text x="102.9" y="128">PD15</text>
<text x="193" y="131">StrainGauges</text>
<text x="82.3" y="133.1">PA8</text>
<text x="82.3" y="135.6">PA9</text>
<text x="104.2" y="133.1">PE0</text>
<text x="104.2" y="135.6">PE1</text>
<text x="82.3" y="140.7">PA11</text>
<text x="82.3" y="143.3">PA12</text>
<text x="82.3" y="138.2">PA10</text>
<text x="104.2" y="138.2">PE2</text>
<text x="104.2" y="140.7">PE3</text>
<text x="104.2" y="143.3">PE4</text>
<text x="82.3" y="145.8">PA13</text>
<text x="82.3" y="148.3">PA14</text>
<text x="104.2" y="145.8">PE5</text>
<text x="104.2" y="148.3">PE6</text>
<text x="168.9" y="144.9">Thermocouples</text>
<text x="82.3" y="156">PB0</text>
<text x="82.3" y="150.9">PA15</text>
<text x="104.2" y="156">PE9</text>
<text x="104.2" y="150.9">PE7</text>
<text x="104.2" y="153.4">PE8</text>
<text x="82.3" y="158.5">PB1</text>
<text x="82.3" y="161">PB2</text>
<text x="103" y="158.5">PE10</text>
<text x="103" y="161">PE11</text>
<text x="149.8" y="159.7">MOUNT</text>
<text x="162.5" y="159.7">MOUNT</text>
<text x="82.3" y="166.1">PB4</text>
<text x="82.3" y="163.6">PB3</text>
<text x="103" y="163.6">PE12</text>
<text x="103" y="166.1">PE13</text>
<text x="148.6" y="162.2">U107</text>
<text x="149.8" y="166">MOUNT</text>
<text x="161.3" y="162.2">U108</text>
<text x="162.5" y="166">MOUNT</text>
<text x="82.3" y="168.7">PB5</text>
<text x="82.3" y="171.2">PB6</text>
<text x="82.3" y="173.7">PB7</text>
<text x="103" y="168.7">PE14</text>
<text x="103" y="171.2">PE15</text>
<text x="148.6" y="168.6">U109</text>
<text x="149.8" y="172.4">MOUNT</text>
<text x="161.3" y="168.6">U110</text>
<text x="162.5" y="172.4">MOUNT</text>
<text x="82.3" y="176.3">PB8</text>
<text x="82.3" y="178.8">PB9</text>
<text x="148.6" y="174.9">U111</text>
<text x="150.5" y="178.7">LOGO</text>
<text x="161.3" y="174.9">U112</text>
<text x="163.2" y="178.7">LOGO</text>
<text x="82.3" y="181.4">PB10</text>
<text x="82.3" y="183.9">PB11</text>
<text x="148.6" y="181.3">U113</text>
<text x="161.3" y="181.3">U114</text>
<text x="82.3" y="186.4">PB12</text>
<text x="82.3" y="189">PB13</text>
<text x="82.3" y="191.5">PB14</text>
<text x="82.3" y="194.1">PB15</text>
</g>
<g font-size="2.1" fill="#840000">
<text x="43.9" y="21.6">7</text>
<text x="59.1" y="21.6">1</text>
<text x="89.6" y="22.9">7</text>
<text x="104.8" y="22.9">1</text>
<text x="15" y="28.1" transform="rotate(-90 15 28.1)">1</text>
<text x="20.1" y="28.1" transform="rotate(-90 20.1 28.1)">2</text>
<text x="23.9" y="28.1" transform="rotate(-90 23.9 28.1)">1</text>
<text x="29" y="28.1" transform="rotate(-90 29 28.1)">2</text>
<text x="43.9" y="29.2">4</text>
<text x="43.9" y="26.7">6</text>
<text x="43.9" y="24.1">8</text>
<text x="59.1" y="24.1">2</text>
<text x="59.1" y="26.7">3</text>
<text x="59.1" y="29.2">5</text>
<text x="89.6" y="27.9">6</text>
<text x="104.8" y="25.4">2</text>
<text x="104.8" y="27.9">3</text>
<text x="121.7" y="25.6" transform="rotate(-90 121.7 25.6)">1</text>
<text x="126.7" y="25.6" transform="rotate(-90 126.7 25.6)">2</text>
<text x="89.6" y="30.5">4</text>
<text x="104.8" y="30.5">5</text>
<text x="79.4" y="45.7">6</text>
<text x="109.3" y="45.7">15</text>
<text x="210.2" y="47">9</text>
<text x="210.2" y="44.4">9</text>
<text x="78.8" y="48.3">11</text>
<text x="78.8" y="53.3">28</text>
<text x="78.8" y="50.8">19</text>
<text x="210.2" y="52.1">9</text>
<text x="210.2" y="49.5">9</text>
<text x="78.8" y="55.9">50</text>
<text x="78.8" y="58.4">75</text>
<text x="109.3" y="55.9">33 HG_ACCEL_INT2</text>
<text x="189.9" y="54.6">1</text>
<text x="209.7" y="54.6">10</text>
<text x="209.7" y="57.1">11</text>
<text x="78.3" y="61">100</text>
<text x="78.8" y="68.6">73</text>
<text x="78.8" y="66">49</text>
<text x="109.3" y="66">65 SD_DAT0</text>
<text x="78.8" y="73.7">10</text>
<text x="78.8" y="76.2">27</text>
<text x="109.3" y="73.7">79 SD_DAT3</text>
<text x="78.8" y="78.7">74</text>
<text x="78.8" y="81.3">99</text>
<text x="109.9" y="78.7">7</text>
<text x="109.9" y="81.3">8</text>
<text x="109.9" y="83.8">9</text>
<text x="78.8" y="88.9">21</text>
<text x="78.8" y="86.4">22</text>
<text x="109.3" y="88.9">81</text>
<text x="78.8" y="91.4">20</text>
<text x="78.8" y="99.1">14</text>
<text x="78.8" y="96.5">94</text>
<text x="109.3" y="96.5">84</text>
<text x="109.3" y="99.1">85</text>
<text x="109.3" y="101.6">86 SER_OUT_2</text>
<text x="78.8" y="104.1">12</text>
<text x="78.8" y="106.7">13</text>
<text x="78.8" y="111.8">23</text>
<text x="109.3" y="109.2">55 LG_ACCEL_INT2</text>
<text x="78.8" y="114.3">24</text>
<text x="78.8" y="116.8">25</text>
<text x="78.8" y="119.4">26</text>
<text x="109.3" y="116.8">58</text>
<text x="109.3" y="119.4">59</text>
<text x="78.8" y="124.5">30</text>
<text x="78.8" y="121.9">29</text>
<text x="109.3" y="124.5">61</text>
<text x="78.8" y="127">31</text>
<text x="78.8" y="129.5">32</text>
<text x="109.3" y="127">62</text>
<text x="78.8" y="132.1">67</text>
<text x="78.8" y="134.6">68</text>
<text x="78.8" y="137.2">69</text>
<text x="109.3" y="134.6">98</text>
<text x="109.9" y="137.2">1</text>
<text x="78.8" y="139.7">70</text>
<text x="78.8" y="142.2">71</text>
<text x="109.9" y="139.7">2</text>
<text x="109.9" y="142.2">3</text>
<text x="78.8" y="147.3">76</text>
<text x="78.8" y="149.9">77</text>
<text x="109.9" y="144.8">4</text>
<text x="109.9" y="147.3">5</text>
<text x="78.8" y="154.9">35</text>
<text x="109.3" y="154.9">40 PYRO_3_C</text>
<text x="78.8" y="157.5">36</text>
<text x="78.8" y="160">37</text>
<text x="78.8" y="165.1">90</text>
<text x="78.8" y="167.6">91</text>
<text x="78.8" y="162.6">89</text>
<text x="78.8" y="170.2">92</text>
<text x="78.8" y="172.7">93</text>
<text x="109.3" y="170.2">46</text>
<text x="78.8" y="175.3">95</text>
<text x="78.8" y="177.8">96</text>
<text x="178" y="178">Drawn By: Adam Greig</text>
<text x="78.8" y="185.4">51</text>
<text x="78.8" y="180.3">47</text>
<text x="78.8" y="182.9">48</text>
<text x="178" y="184">Sheet: /</text>
<text x="178" y="181">Cambridge University Spaceflight</text>
<text x="78.8" y="188">52</text>
<text x="78.8" y="190.5">53</text>
<text x="178" y="186.7">File: m2fc.sch</text>
<text x="78.8" y="193">54</text>
<text x="178" y="196.9">KiCad E.D.A. kicad (2014-jul-16 BZR unknown)-product</text>
<text x="178" y="194.1">Size: A4</text>
<text x="200" y="194.1">Date: 18 Jul 2014</text>
<text x="263" y="194.1">Rev: 1</text>
<text x="263" y="196.9">Id: 1/6</text>
</g>
<g font-size="2.1">
<text x="233.7" y="21.6">SWDIO</text>
<text x="175.3" y="24.1">BAT_MON</text>
<text x="233.7" y="24.1">SWCLK</text>
<text x="256.6" y="24.1">SJ1</text>
<text x="233.7" y="31.7">nRST</text>
<text x="177" y="49.5">SD_DAT0</text>
<text x="177" y="52.1">SD_DAT1</text>
<text x="177" y="54.6">SD_DAT2</text>
<text x="177" y="57.1">SD_DAT3</text>
<text x="177.7" y="59.7">SD_CMD</text>
<text x="178.2" y="62.2">SD_CLK</text>
<text x="212.1" y="61">SD_CD</text>
<text x="150.2" y="73.7">HG_ACCEL_INT1</text>
<text x="150.2" y="76.2">HG_ACCEL_INT2</text>
<text x="210.8" y="73.7">BARO_CS</text>
<text x="210.8" y="76.2">BARO_MISO</text>
<text x="149.4" y="81.3">HG_ACCEL_MISO</text>
<text x="149.4" y="83.8">HG_ACCEL_MOSI</text>
<text x="151.8" y="78.7">HG_ACCEL_CS</text>
<text x="210.8" y="78.7">BARO_MOSI</text>
<text x="210.8" y="81.3">BARO_SCK</text>
<text x="150.3" y="86.4">HG_ACCEL_SCK</text>
<text x="210.8" y="86.4">GYRO_SCL</text>
<text x="210.8" y="88.9">GYRO_SDA</text>
<text x="51.6" y="94">nRST</text>
<text x="150.4" y="91.4">LG_ACCEL_INT1</text>
<text x="150.4" y="94">LG_ACCEL_INT2</text>
<text x="210.8" y="91.4">GYRO_DRDY</text>
<text x="210.8" y="94">GYRO_INT1</text>
<text x="149.6" y="99.1">LG_ACCEL_MISO</text>
<text x="149.6" y="101.6">LG_ACCEL_MOSI</text>
<text x="152.1" y="96.5">LG_ACCEL_CS</text>
<text x="210.8" y="99.1">MAGNO_SCL</text>
<text x="210.8" y="101.6">MAGNO_SDA</text>
<text x="150.5" y="104.1">LG_ACCEL_SCK</text>
<text x="210.8" y="104.1">MAGNO_DRDY</text>
<text x="67.2" y="111.8">STRAIN_1</text>
<text x="155.2" y="111.8">SER_OUT_1</text>
<text x="210.8" y="111.8">PYRO_1_C</text>
<text x="67" y="119.4">BAT_MON</text>
<text x="67.2" y="114.3">STRAIN_2</text>
<text x="67.2" y="116.8">STRAIN_3</text>
<text x="155.2" y="116.8">SER_OUT_2</text>
<text x="157.6" y="114.3">SER_IN_1</text>
<text x="157.6" y="119.4">SER_IN_2</text>
<text x="210.8" y="114.3">PYRO_1_F</text>
<text x="210.8" y="116.8">PYRO_2_C</text>
<text x="210.8" y="119.4">PYRO_2_F</text>
<text x="60.1" y="124.5">HG_ACCEL_SCK</text>
<text x="61.7" y="121.9">HG_ACCEL_CS</text>
<text x="160.7" y="124.5">LED_A</text>
<text x="210.8" y="124.5">PYRO_3_F</text>
<text x="210.8" y="121.9">PYRO_3_C</text>
<text x="59.2" y="127">HG_ACCEL_MISO</text>
<text x="59.2" y="129.5">HG_ACCEL_MOSI</text>
<text x="160.7" y="127">LED_C</text>
<text x="161" y="129.5">LED_1</text>
<text x="70.9" y="134.6">LED_1</text>
<text x="70.9" y="137.2">LED_2</text>
<text x="161" y="132.1">LED_2</text>
<text x="161" y="134.6">LED_3</text>
<text x="161" y="137.2">LED_4</text>
<text x="210.8" y="132.1">STRAIN_1</text>
<text x="210.8" y="134.6">STRAIN_2</text>
<text x="210.8" y="137.2">STRAIN_3</text>
<text x="70.9" y="139.7">LED_3</text>
<text x="70.9" y="142.2">LED_4</text>
<text x="69.7" y="147.3">SWCLK</text>
<text x="156.1" y="146">THERMO_1</text>
<text x="156.1" y="148.6">THERMO_2</text>
<text x="156.1" y="151.1">THERMO_3</text>
<text x="64.6" y="165.1">BARO_MISO</text>
<text x="64.6" y="167.6">BARO_MOSI</text>
<text x="65.6" y="162.6">BARO_SCK</text>
<text x="65.1" y="170.2">SER_OUT_1</text>
<text x="67.4" y="172.7">SER_IN_1</text>
<text x="63.7" y="177.8">MAGNO_SDA</text>
<text x="63.9" y="175.3">MAGNO_SCL</text>
<text x="61.9" y="185.4">LG_ACCEL_CS</text>
<text x="65.6" y="182.9">GYRO_SDA</text>
<text x="65.8" y="180.3">GYRO_SCL</text>
<text x="59.4" y="190.5">LG_ACCEL_MISO</text>
<text x="60.4" y="188">LG_ACCEL_SCK</text>
<text x="59.4" y="193">LG_ACCEL_MOSI</text>
</g>
<g font-size="2.1" fill="#008400">
<text x="31.3" y="35.8" transform="rotate(-90 31.3 35.8)">D101</text>
<text x="109.3" y="48.3">16 THERMO_1</text>
<text x="109.3" y="50.8">17 THERMO_2</text>
<text x="109.3" y="53.3">18 THERMO_3</text>
<text x="109.3" y="58.4">34 HG_ACCEL_INT1</text>
<text x="109.3" y="61">63 LED_C</text>
<text x="109.3" y="63.5">64 LED_A</text>
<text x="109.3" y="68.6">66 SD_DAT1</text>
<text x="109.3" y="71.1">78 SD_DAT2</text>
<text x="109.3" y="76.2">80 SD_CLK</text>
<text x="109.3" y="91.4">82 SD_CD</text>
<text x="109.3" y="94">83 SD_CMD</text>
<text x="109.3" y="104.1">87 SER_IN_2</text>
<text x="109.3" y="106.7">88 BARO_CS</text>
<text x="109.3" y="111.8">56 LG_ACCEL_INT1</text>
<text x="109.3" y="114.3">57 LG_ACCEL_CS</text>
<text x="109.3" y="121.9">60 SJ1</text>
<text x="109.3" y="132.1">97 MAGNO_DRDY</text>
<text x="70.3" y="144.8">SWDIO 72</text>
<text x="109.3" y="149.9">38 PYRO_1_C</text>
<text x="109.3" y="152.4">39 PYRO_2_C</text>
<text x="109.3" y="157.5">41 PYRO_1_F</text>
<text x="109.3" y="160">42 PYRO_2_F</text>
<text x="109.3" y="162.6">43 PYRO_3_F</text>
<text x="109.3" y="165.1">44 GYRO_INT1</text>
<text x="109.3" y="167.6">45 GYRO_DRDY</text>
</g>
<g font-size="2.1" fill="#0000c2">
<text x="14" y="38.3">POWER SUPPLY</text>
<text x="142.2" y="38.3">BATTERY MONITORING</text>
<text x="191.8" y="38.3">SERIAL WIRE DEBUG</text>
<text x="251.5" y="38.3">FLIGHT MODE</text>
<text x="149.9" y="66.3">MICRO SD CARD</text>
<text x="14" y="194.6">MICROCONTROLLER</text>
</g>
<g font-size="2.1" fill="#848400">
<text x="170.8" y="74.7">HG_ACCEL_INT1</text>
<text x="170.8" y="77.2">HG_ACCEL_INT2</text>
<text x="194.8" y="77.2">BARO_MISO</text>
<text x="197.2" y="74.7">BARO_CS</text>
<text x="170.8" y="79.8">HG_ACCEL_CS</text>
<text x="170.8" y="82.3">HG_ACCEL_MISO</text>
<text x="194.8" y="79.8">BARO_MOSI</text>
<text x="195.7" y="82.3">BARO_SCK</text>
<text x="170.8" y="84.8">HG_ACCEL_MOSI</text>
<text x="170.8" y="87.4">HG_ACCEL_SCK</text>
<text x="195.7" y="89.9">GYRO_SDA</text>
<text x="195.9" y="87.4">GYRO_SCL</text>
<text x="170.8" y="92.5">LG_ACCEL_INT1</text>
<text x="170.8" y="95">LG_ACCEL_INT2</text>
<text x="194.2" y="92.5">GYRO_DRDY</text>
<text x="195.6" y="95">GYRO_INT1</text>
<text x="170.8" y="97.5">LG_ACCEL_CS</text>
<text x="170.8" y="100.1">LG_ACCEL_MISO</text>
<text x="194.1" y="100.1">MAGNO_SCL</text>
<text x="168.9" y="107.3">imu.sch</text>
<text x="170.8" y="102.6">LG_ACCEL_MOSI</text>
<text x="170.8" y="105.2">LG_ACCEL_SCK</text>
<text x="192.3" y="105.2">MAGNO_DRDY</text>
<text x="193.8" y="102.6">MAGNO_SDA</text>
<text x="170.8" y="112.8">SER_OUT_1</text>
<text x="196.5" y="112.8">PYRO_1_C</text>
<text x="170.8" y="115.3">SER_IN_1</text>
<text x="170.8" y="117.9">SER_OUT_2</text>
<text x="196.5" y="117.9">PYRO_2_C</text>
<text x="196.8" y="115.3">PYRO_1_F</text>
<text x="170.8" y="120.4">SER_IN_2</text>
<text x="170.8" y="125.5">LED_A</text>
<text x="196.5" y="122.9">PYRO_3_C</text>
<text x="196.8" y="120.4">PYRO_2_F</text>
<text x="196.8" y="125.5">PYRO_3_F</text>
<text x="170.8" y="128">LED_C</text>
<text x="170.8" y="130.6">LED_1</text>
<text x="193" y="127.6">pyros.sch</text>
<text x="170.8" y="133.1">LED_2</text>
<text x="170.8" y="135.6">LED_3</text>
<text x="197.4" y="133.1">STRAIN_1</text>
<text x="197.4" y="135.6">STRAIN_2</text>
<text x="168.9" y="141.6">io.sch</text>
<text x="170.8" y="138.2">LED_4</text>
<text x="193" y="141.6">straingauges.sch</text>
<text x="197.4" y="138.2">STRAIN_3</text>
<text x="170.8" y="147.1">THERMO_1</text>
<text x="170.8" y="149.6">THERMO_2</text>
<text x="168.9" y="154.3">thermocouples.sch</text>
<text x="170.8" y="152.1">THERMO_3</text>
</g>
<g font-size="1.8" fill="#840000">
<text x="35" y="11.9">1</text>
<text x="85" y="11.9">2</text>
<text x="135" y="11.9">3</text>
<text x="185" y="11.9">4</text>
<text x="235" y="11.9">5</text>
<text x="285" y="11.9">6</text>
<text x="207.8" y="21.6">1</text>
<text x="229.4" y="21.6">2</text>
<text x="207.8" y="24.1">3</text>
<text x="207.8" y="26.7">5</text>
<text x="207.8" y="29.2">7</text>
<text x="229.4" y="24.1">4</text>
<text x="229.4" y="26.7">6</text>
<text x="229.4" y="29.2">8</text>
<text x="10.4" y="35.9">A</text>
<text x="207.8" y="31.7">9</text>
<text x="228.9" y="31.7">10</text>
<text x="285.4" y="35.9">A</text>
<text x="10.4" y="85.9">B</text>
<text x="285.4" y="85.9">B</text>
<text x="10.4" y="135.9">C</text>
<text x="285.4" y="135.9">C</text>
<text x="10.4" y="185.9">D</text>
<text x="285.4" y="185.9">D</text>
<text x="35" y="199.9">1</text>
<text x="85" y="199.9">2</text>
<text x="135" y="199.9">3</text>
<text x="185" y="199.9">4</text>
<text x="235" y="199.9">5</text>
<text x="285" y="199.9">6</text>
</g>
<g font-size="1.8" fill="#008484">
<text x="135" y="23.7">C102</text>
<text x="147.7" y="22.5">2µ2</text>
<text x="162.4" y="23.7">10k</text>
<text x="210.6" y="22.5">VTref</text>
<text x="217.4" y="22.5">SWDIO/TMS</text>
<text x="37.2" y="26.2">C104</text>
<text x="68.9" y="26.2">C105 C106 C107</text>
<text x="113.4" y="26.2">C125 C126</text>
<text x="135" y="28.7">100n</text>
<text x="146.6" y="27.6">C101</text>
<text x="161.7" y="25.7">R101</text>
<text x="162.9" y="27.6">1k</text>
<text x="199.7" y="24.9">C103</text>
<text x="210.6" y="25">GND SWDCLK/TCK</text>
<text x="210.6" y="27.6">GND</text>
<text x="219.1" y="27.6">SWO/TDO</text>
<text x="272.5" y="29.7" transform="rotate(-90 272.5 29.7)">GS101</text>
<text x="37.2" y="31.3">2µ2</text>
<text x="68.7" y="31.3">1n</text>
<text x="74" y="31.3">2µ2</text>
<text x="79.1" y="31.3">10µ</text>
<text x="113.2" y="31.3">1n</text>
<text x="118.5" y="31.3">2µ2</text>
<text x="161.7" y="30.2">R102</text>
<text x="199.8" y="30">100n</text>
<text x="210.6" y="30.1">KEY</text>
<text x="210.6" y="32.6">GND</text>
<text x="220.6" y="32.6">nRESET</text>
<text x="224.7" y="30.1">TDI</text>
<text x="28.3" y="50.3">C109</text>
<text x="34.6" y="50.3">C110</text>
<text x="41" y="50.3">C111</text>
<text x="47.3" y="50.3">C112</text>
<text x="53.7" y="50.3">C113</text>
<text x="60" y="50.3">C114</text>
<text x="66.4" y="50.3">C115</text>
<text x="72.7" y="50.3">C116</text>
<text x="159.2" y="52.4">R103</text>
<text x="159.8" y="50.3">47k</text>
<text x="168.7" y="52.9">47k</text>
<text x="221.3" y="50.3">C108</text>
<text x="28.3" y="55.4">10µ</text>
<text x="34.7" y="55.4">100n</text>
<text x="41" y="55.4">100n</text>
<text x="47.4" y="55.4">100n</text>
<text x="53.7" y="55.4">100n</text>
<text x="60.1" y="55.4">100n</text>
<text x="66.4" y="55.4">100n</text>
<text x="72.8" y="55.4">100n</text>
<text x="159.2" y="57.4">R105</text>
<text x="159.8" y="55.4">47k</text>
<text x="168.1" y="54.9">R104</text>
<text x="168.1" y="60">R106</text>
<text x="168.7" y="58">47k</text>
<text x="221.4" y="55.4">100n</text>
<text x="159.2" y="62.5">R107</text>
<text x="159.8" y="60.5">47k</text>
<text x="47.3" y="71.9">C117</text>
<text x="53.7" y="71.9">C118</text>
<text x="66.4" y="71.9">C119</text>
<text x="72.7" y="71.9">C120</text>
<text x="47.2" y="77">1µ</text>
<text x="53.6" y="77">10n</text>
<text x="66.4" y="77">2µ2</text>
<text x="72.7" y="77">2µ2</text>
<text x="35" y="93.7" transform="rotate(-90 35 93.7)">15p</text>
<text x="40.1" y="95" transform="rotate(-90 40.1 95)">C121</text>
<text x="60.2" y="97.7" transform="rotate(-90 60.2 97.7)">C122</text>
<text x="65.3" y="97.6" transform="rotate(-90 65.3 97.6)">100n</text>
<text x="46.2" y="105.1">R108</text>
<text x="49.3" y="107.6">100</text>
<text x="35" y="111.5" transform="rotate(-90 35 111.5)">15p</text>
<text x="40.1" y="112.8" transform="rotate(-90 40.1 112.8)">C123</text>
</g>
<g font-size="1.8" fill="#008400">
<text x="85.4" y="26.2">C124</text>
<text x="85.4" y="31.3">2µ2</text>
</g>
<g font-size="1.4" fill="#008484">
<text x="14.9" y="21.2">CONN_2</text>
<text x="16.1" y="23.7">P102</text>
<text x="23.8" y="21.2">CONN_2</text>
<text x="25" y="23.7">P103</text>
<text x="121.6" y="18.6">CONN_2</text>
<text x="122.8" y="21.2">P101</text>
<text x="264.8" y="28.3" transform="rotate(-90 264.8 28.3)">GS2</text>
</g>
<g font-size="1.1" fill="#008484">
<text x="131.6" y="17.1">+BATT</text>
<text x="37.6" y="18.4">+BATT</text>
<text x="64.2" y="22.6" transform="rotate(-90 64.2 22.6)">TP102</text>
<text x="77.3" y="18.1">+3.3V</text>
<text x="85.9" y="19.6">+BATT</text>
<text x="108.6" y="23.9" transform="rotate(-90 108.6 23.9)">TP111</text>
<text x="113.2" y="19.4">VAA</text>
<text x="154.5" y="19.6">+BATT</text>
<text x="170.7" y="19.4">TP101</text>
<text x="204.3" y="18.1">+3.3V</text>
<text x="127.8" y="26">+BATT</text>
<text x="15.7" y="32.7">TP103</text>
<text x="25.6" y="34.6">TP104</text>
<text x="24" y="42.2">+3.3V</text>
<text x="152.3" y="46">+3.3V</text>
<text x="185.3" y="42.2">+3.3V</text>
<text x="189.3" y="45.5" transform="rotate(-90 189.3 45.5)">TP113</text>
<text x="218.3" y="43.5">+3.3V</text>
<text x="189.3" y="53.1" transform="rotate(-90 189.3 53.1)">TP106</text>
<text x="189.3" y="50.6" transform="rotate(-90 189.3 50.6)">TP105</text>
<text x="189.3" y="48" transform="rotate(-90 189.3 48)">TP114</text>
<text x="189.3" y="58.2" transform="rotate(-90 189.3 58.2)">TP108</text>
<text x="189.3" y="55.6" transform="rotate(-90 189.3 55.6)">TP107</text>
<text x="43.3" y="65.1">VAA</text>
<text x="189.3" y="63.3" transform="rotate(-90 189.3 63.3)">TP110</text>
<text x="189.3" y="60.7" transform="rotate(-90 189.3 60.7)">TP109</text>
</g>
</svg>
